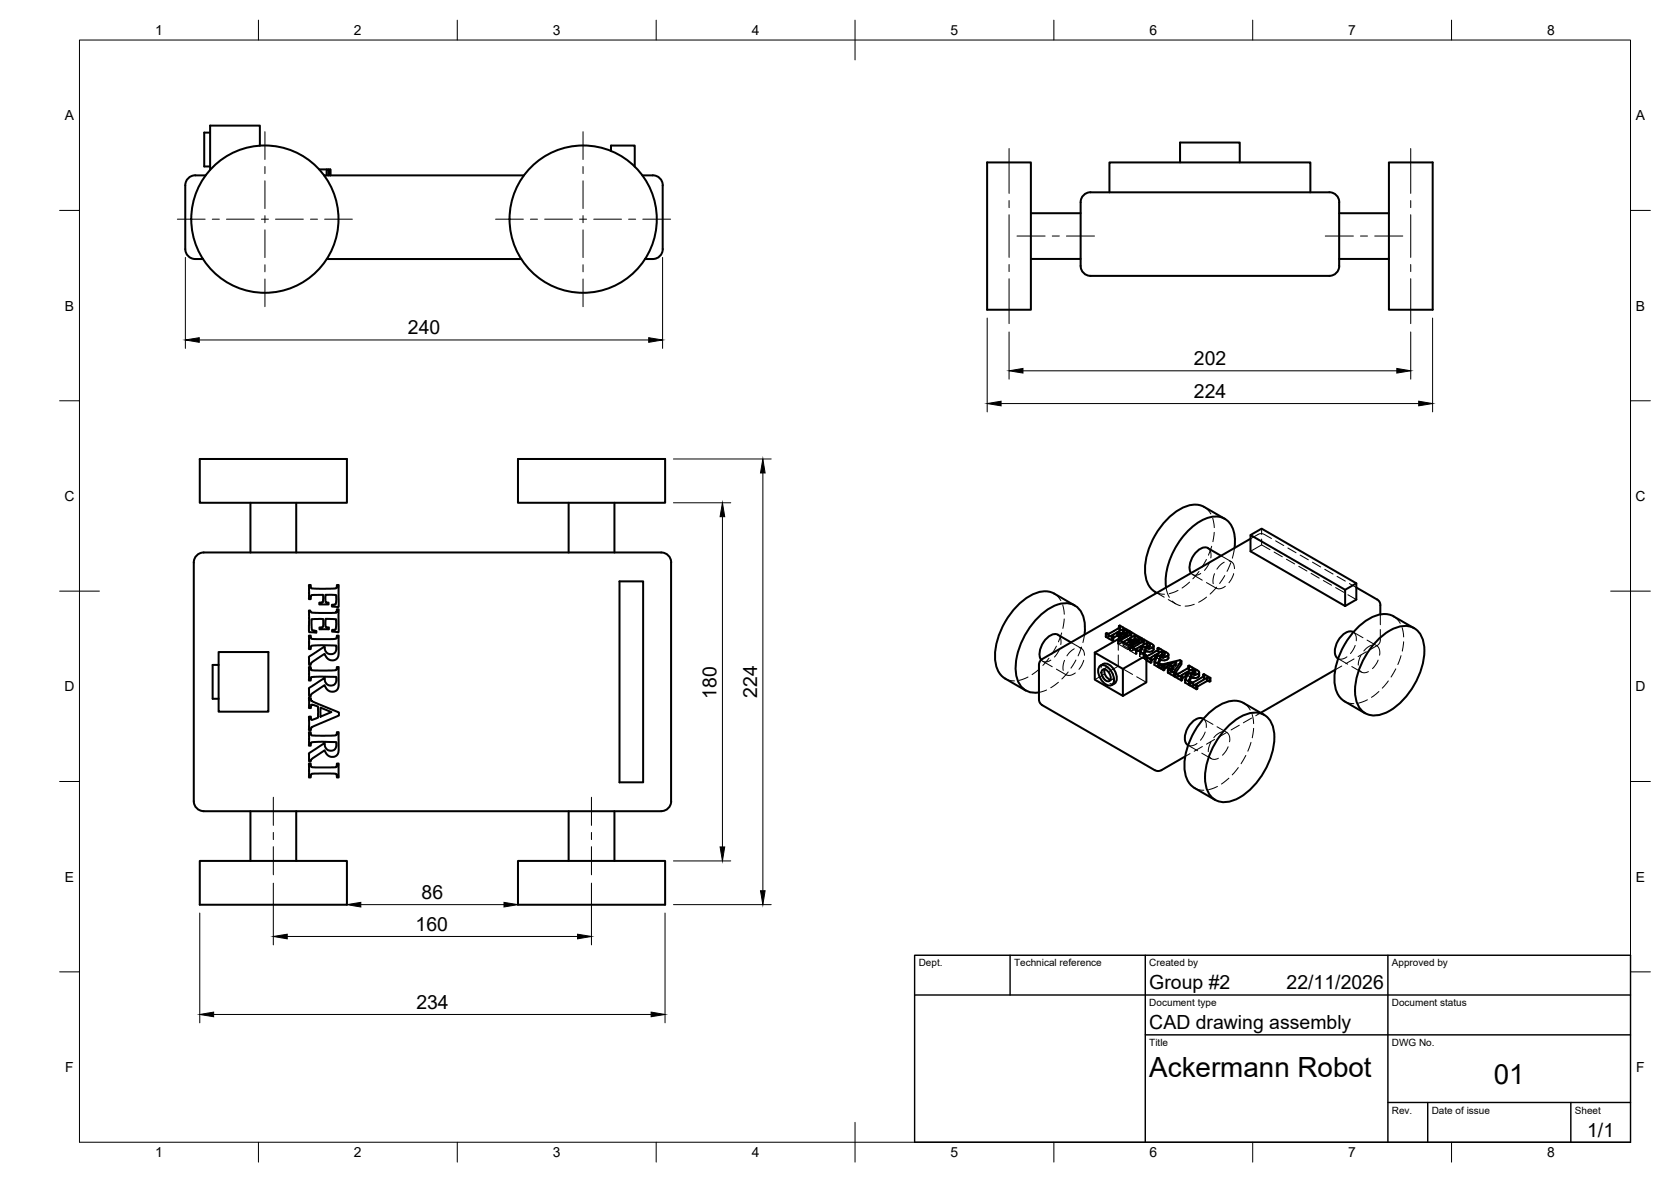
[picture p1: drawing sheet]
<svg xmlns="http://www.w3.org/2000/svg" width="420mm" height="297mm" viewBox="0 0 420 297" stroke-linecap="round" stroke-linejoin="round" font-family="sans-serif">
<!-- layer: Visible -->
<g fill="none" stroke="#000" stroke-width=".51">
<path d="M52.8 33.3h-1.4v8.5h1.4M65.3 36.6v-5h-12.5v11.1M153.6 38v-1.4h6v5.3M51.7 44.1a5 5 0 0 0-4.2 .5 2.5 2.5 0 0 0-.9 2v16a2.51 2.51 0 0 0 2.5 2.5h1.9M80.2 42.6h1.9M81.5 44.1h50.2M82.6 44.1v-1.5h.4v1.5M82.6 42.6h-.5v1.5M83 42.6l.1 1.5M161.5 44.1a5 5 0 0 1 4.2 .5 2.4 2.4 0 0 1 .9 2v16a2.51 2.51 0 0 1-2.5 2.5h-1.9M248.2 40.8h11v37h-11zM259.2 53.6h12.5"/>
<path d="M271.7 50.8a2.48 2.48 0 0 1 2.5-2.5h60a2.51 2.51 0 0 1 2.5 2.5M271.7 50.8v16a2.51 2.51 0 0 0 2.5 2.5h60a2.51 2.51 0 0 0 2.5-2.5v-16M279 48.3v-7.5h50.5v7.5M296.7 40.8v-5h15v5M336.7 53.6h12.5M349.2 40.8h11v37h-11zM82.2 65.1h48.8M259.2 65.1h12.5M336.7 65.1h12.5M50.2 115.3h37v11.1h-37zM130.2 115.3h37v11.1h-37zM63 126.4v12.4"/>
<path d="M74.5 126.4v12.4M143 126.4v12.4M154.5 126.4v12.4M303.7 137.8l3.3 1.9M303.7 137.7a2.73 2.73 0 0 0-3.1 1.2 4.7 4.7 0 0 0-1.1 5.1M308 130.4l-5.2-3a6.3 6.3 0 0 0-6.7 .9 19.2 19.2 0 0 0-8.2 15.4 5.9 5.9 0 0 0 2.6 5M310.4 137.7a7.1 7.1 0 0 0-2.3-7.2 6.4 6.4 0 0 0-6.7 .8 19.1 19.1 0 0 0-8.3 15.4l.1 .9M314.4 134.5l23.8 13.7v4.1l-23.8-13.8zM314.4 134.5l2.8-1.7 23.8 13.8v4.1l-2.8 1.6M314.4 135.4l-52.3 30.2-.7 .8-.2 .7v8.7l.2 .6 .4 .6 28.6 16.5 1 .3 .6-.3M77.7 147h.4l.2 .9 2 .1 4.2-.1 .2-.9h.5v4.6a.65 .65 0 0 1-.1 .9 .65 .65 0 0 1-.9 0l-.7-.1v-.4l.9-.1 .2-1.5a.73 .73 0 0 0-.2-.8 .73 .73 0 0 0-.9-.1h-1.7l.1 1.7 .7 .3v.4h-2.3v-.4l.9-.2v-1.8h-2.8l-.2 .2-.1 .9h-.4zM77.7 159.7h.4l.2 .8 1.3 .1 4.8-.1 .2-.1 .1-.7h.5v4.6l-.4 1.1-.7 .5-1.2-.1-.7-.5-.6-1-3.1 2.1-.3 .3-.1 .4h-.4v-2.1l3.8-2.5 .2 .1 .1 1 .5 .6 .6 .2 .9-.1 .6-.6 .2-1.2-.1-.3h-5.8l-.5 .2-.1 .7h-.4z"/>
<path d="M77.7 153.4l.3 .1a1.42 1.42 0 0 0 1.7 .5h4.6l.3-.2 .1-.7h.5v5.5a.38 .38 0 0 1-.3 .3 .38 .38 0 0 1-.4-.1l-1-.1v-.4l.9-.1 .1-1.9a.56 .56 0 0 0-.1-.7 .56 .56 0 0 0-.7 0l-1.3-.1a.38 .38 0 0 0-.5 0 .38 .38 0 0 0 0 .6v1.4l.8 .2v.4h-2.4v-.4l.9-.1 .1-1.1a.69 .69 0 0 0-.1-.9 .69 .69 0 0 0-.9-.1l-2 .1v1.7a.78 .78 0 0 0 .7 1.1l.5 .2v.4l-1.8-.1zM155.8 146.1h5.9v50.5h-5.9zM168.7 141.4v59.9M168.8 141.3a2.51 2.51 0 0 0-2.6-2.5h-115a2.51 2.51 0 0 0-2.5 2.6v59.9a2.51 2.51 0 0 0 2.5 2.5l115 .1a2.55 2.55 0 0 0 2.6-2.6M266 159.5l3.3 1.9M266 159.5a2.74 2.74 0 0 0-3.1 1.2 4.6 4.6 0 0 0-1.1 5.1M270.3 152.2l-5.2-3a6.3 6.3 0 0 0-6.7 .9 19.2 19.2 0 0 0-8.2 15.4 5.9 5.9 0 0 0 2.5 5l5.2 3M272.7 159.5a7.6 7.6 0 0 0-2.1-7.1 5.8 5.8 0 0 0-6.7 .5 19 19 0 0 0-8.5 16 4.9 4.9 0 0 0 5.8 5.1M278 159.2l1.7 1M279.5 159.8h.1M279.5 159.8l.4 .3v.8l-.2 .1M279.9 159.5l-.4 .3"/>
<path d="M280.9 158.9l-1 .6M281.2 159.9l.2 .1M281.2 159.1l-.3-.2v.9l-1 .5M281.3 158.7l-.1 .1 .8 .4 .4-.1 .3 .1v.8l-1.1 .7M281.3 158.7v.1M281.3 157.3l.4 .3M281.3 157.3l.3-.1 2.6 1.5v.8M281.3 157.3v.5M281.4 159.7l.3-.2-.5-.4v.8l-.3-.1M281.7 157.6l-2.9 1.7-.5-.2-.3 .1v.8l1.7 1 .2-1.5M281.7 157.6h.1M282.4 158.9l.7 .3"/>
<path d="M282.4 158.1l-1.1 .6M282.7 159.2l-1.1 .7v.8l-.2-.1v-.9l.2 .2M283.1 159l.3-.2a.27 .27 0 0 0 0-.3 .27 .27 0 0 0-.3-.1l-.7-.3v.8l-.5 .3M284 159.6l-.7 .3M284.1 158.7l-.8 .4v.8l-.2-.1v-.8l.2 .1M284.1 158.7v.8M284.2 158.7h-.1M284.2 159.5v-.5l.2-.2 2.7 1.6v.9l-.8 .4-.2-.2v-.8l.2 .1M284.2 159l.3 .2-.1 .1-2.7 1.6M285.3 159.7l-1.3 .7 .9 .5 .6-.1 .2 .1v.8l-1.1 .6M290.4 148.8l.5 .2M340.3 158.8v.1"/>
<path d="M340.3 158.8a2.93 2.93 0 0 0-3.4 1.5 4.6 4.6 0 0 0-.9 4.8l.4 .4M341 146.6l-2.8 1.6M341 147.6l5.2 3.1M346.3 150.6l.5 .5 .3 1M347.1 152.1v2.3M355.6 157.9l-5.2-3a6.3 6.3 0 0 0-6.7 .9 19.2 19.2 0 0 0-8.2 15.4 5.9 5.9 0 0 0 2.6 5l5.1 3M55 167.1h-1.5v8.5h1.5M55 163.9h12.5v14.9h-12.5zM77.7 167.6h.4l.3 .8 1.7 .1 4.4-.1 .2-.8h.5v4.6l-.2 .8-.4 .5-.8 .3-1-.1-.6-.5-.6-1-3.1 2-.3 .3-.1 .5h-.4v-1.7a.53 .53 0 0 1 .5-.7l3.3-2.2 .2 .1v.8l.5 .6 .7 .4 .9-.1 .6-.6 .1-1.5h-6l-.3 .2-.1 .7h-.4zM77.7 175.5h.5l.1 .6 .5 .3 6.4 2.6v.8l-6.2 2.7-.7 .3-.1 .7h-.5v-3.4h.5l.1 .8 1.7-.6v-1.2v-1.5l-1.6-.5-.2 .8h-.5zM80.6 177.8l2.7 1.2-2.7 1.1zM275.3 164l7 4.1v6.8l-7-4.1z"/>
<path d="M275.3 164l5.9-3.4 7 4.1M276.4 167.6a1.71 1.71 0 0 1 2.6 .5l.7 1.1a2.39 2.39 0 0 1-.2 3 2.59 2.59 0 0 1-2.9-1.9 3 3 0 0 1-.2-2.7zM277.2 168.4a1.43 1.43 0 0 1 1.9 1.1 1.27 1.27 0 0 1-.3 1.7 2.05 2.05 0 0 1-1.6-2.8zM277.4 166.9l-.7 .4M277.4 166.9a2.49 2.49 0 0 1 2.8 1.6 2.49 2.49 0 0 1 0 3.3M277.7 168.2a2.32 2.32 0 0 0 1.5 2.6M280.2 171.8l-.7 .4M282.3 168.1l5.9-3.4v6.8l-5.9 3.4M283.8 161.4v-.8l.9 .5-.4 .3v.5M283.8 160.6l-1.3 .7M284.3 161.7a.76 .76 0 0 0-1.2 0M284.3 161.4l.2 .1v.5"/>
<path d="M284.6 162l-.2-.1-.6 .2M284.6 162l-.6 .2M284.6 162v.6M284.7 160.8a.93 .93 0 0 1 1.4 .2M285.1 161.2l-.6 .3M285.3 160.5v-.8l1.1 .7-.3 .3M285.7 160.9l-.6 .3v.8M286.7 162.5l-1.1 .7M286.9 163.2l-.2 .6M286.9 163.2l-.2 .1M287.1 161.3v-.9l-.8 .4v.9M287.4 160.8l.2 .2"/>
<path d="M287.4 160.8l.2-.1 2 1.1 .5 .6-.2 .3-.6 .2h-1.3v.8l-.2 .7M287.4 160.8v.4M287.6 164.2l-.1 .1M287.6 164.2v.1M287.6 161l-2.8 1.7M287.6 161h.1M287.9 162.6l.5-.3v-.8l.7 .5-.1 .4-.5 .2-1.3-.2-.3 .8M288 162.9l-.4 1.3M288.2 165.1l1.1 .7M288.4 162.3l.4 .2M288.4 161.5l-1.7 1v.8l-.4 .2M288.8 162.5h.1"/>
<path d="M289.6 165.6l-.3 .2v.8l-1.1-.7M290.1 162.4v.9l-.4 .3-.5 .2-1.2-.1M290.4 164.6l-1.1 .7 .3 .3v.9l-.3 .1M290.6 165.3l-.3 1M290.6 165.3l-.2 .1M291.1 162.9l.2 .2M291.1 162.9l.2-.1 2 1.2 .5 .4-.1 .3-.5 .3h-1.4v.8l-.4 1M291.1 162.9v.5M291.3 166.6l.1 .1v.8l-.2 .1M291.3 166.4v.2M291.3 163.2l-2.6 1.6-.5 .1M291.3 163.1v.1"/>
<path d="M291.4 166.7l-.2 .1v.8l-.9-.5v-.8l.9 .5M291.4 167l1.1-.1 4.2-1 .4 .2v.8l-1.6 2.3M291.6 164.8l.6-.3v-.9l.6 .5v.3l-.6 .3-1.3-.1-.3 .7M291.8 165l-.5 1.4M292.2 164.5l.3 .1M292.2 163.6l-1.8 1v.8l-.8 .6M292.5 164.6h.1M292.8 167.9l.7-.1v-.9l1.3 .8-.5 .6-.4-.2-.3 .1M292.8 167.5l-.2 .1v.9l-1.2-.7v-.8l1.2 .6M293.5 167.8l.9 .4M293.5 166.9l-1 .3 .3 .3v.8l-.2 .2M293.8 164.5v.9l-.2 .3-.8 .3-1-.2"/>
<path d="M293.9 166.8l1.9-.4-.8 1zM295.1 167.4h-.2M295.5 169.3l1.6 .9M295.5 169l-.3 .1v.9l-1.6-1v-.8l1.6 .9M297.1 166.1l-1.9 2.6 .3 .3v.8l-.3 .2M298.2 169.1l-1.2 .7 .3 .3v.8l-.2 .1M298.3 169.8l-.3 .9M298.3 169.8l-.1 .1M298.8 167.4l.3 .2M298.8 167.4l.3-.1 2 1.2 .4 .4-.2 .4-.5 .3-1.3-.1v.8l-.4 .9M298.8 167.4v.4M299 170.8v.3"/>
<path d="M299 171.1l.1 .1v.8l-.1 .1M299.1 167.6l-2.8 1.7-.6-.1-.2 .1v.8l1.6 .9v-.8l.2-.1M299.1 167.6h.1M299.1 171.2l-.1 .1v.8l-1-.5v-.9l1 .6M299.2 171.4l.9 .5M299.3 169.2l.6-.3v-.8l.7 .5-.2 .4-.6 .2-1.2-.2-.3 .8M299.5 169.5l-.5 1.3M299.9 168.9l.3 .2M299.9 168.1l-1.7 1v.8l-.9 .5M300.2 169.1h.1M300.8 172.4l-.7-.5v.8M301.1 172.3l-.3 .1v.8"/>
<path d="M301.5 169v.8l-.3 .4-.6 .2-1.1-.1M302.5 170.1v-.6l.2-.1 1.6 .9 .1 .9-.9-.1-2.4 1.5M302.5 169.5l.4 .3M302.9 169.8l-2.8 1.7-.7-.2-.2 .1v.9l1.6 .9 .3-.1v-.8l-.4-.3M303.5 170.3l-2.8 1.7M304.1 170.5l-.6-.2v.9M304.4 170.4l-.3 .1v.8M317.9 179.6l-5.2-2.9a6.3 6.3 0 0 0-6.7 .9 19.2 19.2 0 0 0-8.2 15.4 5.9 5.9 0 0 0 2.6 5l5.1 3M335.7 168.3l-18.7 10.8M336.4 165.5h.1M346.5 160.8a10.4 10.4 0 0 1 7.3-3.5 4.9 4.9 0 0 1 4.3 4.9 18.5 18.5 0 0 1-9.9 17 5 5 0 0 1-7.4-4.3 18.7 18.7 0 0 1 5.7-14.1zM77.7 184h.4l.1 .6 .2 .2 2.1 .1 3.8-.1 .3-.1 .1-.7h.5v4.6l-.2 .7-.3 .5-.9 .4-.9-.1-.7-.5-.6-1-3.1 2-.3 .3-.1 .5h-.4v-1.7a.62 .62 0 0 1 .6-.8l3.2-2.1 .2 .1 .1 .9 .5 .6 .8 .3 .8-.2 .6-.6v-1.4h-6l-.3 .2-.1 .7h-.4z"/>
<path d="M77.7 191.9h.4l.2 .8 1 .2 5.2-.1 .1-.2 .1-.7h.5v3.5h-.5l-.2-.9-1.3-.1h-4.7l-.3 .2-.1 .8h-.4zM298 190.1l-6 3.5M298.7 187.3h.1M302.6 180.6a2.28 2.28 0 0 0-2.9 .9 4.8 4.8 0 0 0-1.4 5.4l.4 .4M308.8 182.5a10.4 10.4 0 0 1 7.3-3.4 4.9 4.9 0 0 1 4.3 4.9 18.5 18.5 0 0 1-9.9 17 5 5 0 0 1-7.4-4.3 18.7 18.7 0 0 1 5.7-14.2zM50.2 216.4h37v11h-37zM63 203.9v12.5M74.5 203.9v12.5M130.2 216.4h37v11h-37zM143 203.9v12.5M154.5 203.9v12.5"/>
<circle cx="66.6" cy="55.1" r="18.5"/>
<circle cx="146.6" cy="55.1" r="18.5"/>
</g>
<!-- layer: Hidden -->
<g fill="none" stroke="#000" stroke-width=".25">
<path d="M302.8 127.4l.9 .7 .8 1M303.7 137.8l.7 .7v1.7M304.7 137.3l-.9 2.2M304.9 130.2l.4 2.4M305.3 133.8l-.3 2.3M307 139.7l2.6 1.4M310.4 137.7l-.5 2.6M317.2 132.8v1.5M317.2 135.5v1.4M319.3 138.1l-2.1-1.2-2.8 1.6M319.7 135.3l-2-1.1-.6-.1-.6 .1-2.1 1.2M320.4 138.7l2 1.2"/>
<path d="M320.7 135.9l2.1 1.2M323.8 137.7l2.1 1.2M326.9 139.5l2.1 1.2M265.1 149.2l.9 .7 .7 1M266 159.5l.6 .8 .1 1.7M267 159.1l-.9 2.2M267.2 152l.4 2.4M267.6 155.5l-.3 2.4M272.7 159.5l-.4 2M278.3 159.1v.8l.4 .2M278.3 159.9l-.3 .1M279.5 159.8v.8"/>
<path d="M281.2 158.8v.8l.8 .4M281.3 158.8v.7M281.3 159.5l-.1 .1M281.3 158.1l.4 .3M281.3 157.8v.3M281.6 157.2v.8l2.5 1.6M281.6 158l-.3 .1M281.6 158.4l-2.9 1.7v-.8M281.6 157.6l.1 .8M281.7 157.6v.8M281.7 159.5v.8M281.9 159.2l-.6 .3"/>
<path d="M282 159.2l.1 .9M282.1 159.2v.9l.3-.2M282.4 159.1v.8l.3 .1M283.1 159.2l.4 .3M283.5 159.5l-.4 .3M283.5 158.7v.8M284.1 159.6h-.1M284.1 159.5v.1M284.2 159.5v.3M284.4 158.8v.9M284.5 159.2v.8M290.4 148.8l1.1 .4 1.3 .1"/>
<path d="M290.9 149l1.8 1.1M293.2 147.7l.3 1.3 .5 1.1M293.8 150.7l1.8 1.1M294.7 151.1l1.1 .7 1 .4M296.2 148.4l-2.2 .8M299.1 146.3l-1.9 1.5M299.5 144a1.74 1.74 0 0 0 2.4 .1M299.9 144.4l2.4 1.4M300.3 151.9l-2.3 .4M301.5 143.6l-1.6 1.9M303.3 140.6l-1.1 2M303.3 146.4l2.5 1.4"/>
<path d="M303.4 150.1l-2 1.3M304.1 141.4l-1.3 1.9M305.4 144.2l-.3 1.1v1.4M305.9 147.6l-1.6 1.7M307.8 141.3l-1 .7-.8 1M308 144.6l-1.3 2M308.1 147.3a2.1 2.1 0 0 1-2.4 .5M309.1 141a1.68 1.68 0 0 1 1.3 1.9M309.5 141.4l-1 2.2M310.2 144.2l-.5 1.2-.7 1M323.5 140.5l2 1.2M326.6 142.3l2 1.2"/>
<path d="M329.6 144.1l2.1 1.2M330 141.3l2.1 1.2M332.7 145.9l2.1 1.2M333.1 143.1l2.1 1.2M335.8 147.7l2.1 1.2M336.2 144.9l2.1 1.1M338.9 149.5l2.1 1.2M339.3 146.6l1.7 1M347.1 158.2l-.1 3.2-.5 .7-1.9 1.1M347.1 154.4v2.6M350.4 154.9l.9 .7 .8 1M352.6 157.7l.3 2.4"/>
<path d="M252.7 170.5l1.1 .5 1.3 .1M258.5 170.1l-2.2 .9M261.4 168.1l-1.9 1.4M261.8 165.8a1.79 1.79 0 0 0 2.4 .1M262.2 166.2l2.4 1.4M263.1 173.4l-1.9 .6M263.8 165.4l-1.6 1.8M265.6 162.4l-1.2 2M265.6 168.2l2.5 1.4M266.1 171.5l-1.9 1.3M266.4 163.1l-1.3 2M267.7 166l-.4 1.1v1.4"/>
<path d="M268.6 168.9l-1.6 1.7M269.3 161.4l2.6 1.5M270.1 163.1l-1 .7-.8 1M270.4 169.1a2.1 2.1 0 0 1-2.4 .4M270.5 165.9l-1.2 2M271.4 162.8a1.68 1.68 0 0 1 1.3 1.9M271.9 162.6l-.8 2.2M272.5 165.9l-.5 1.3-.7 1M276.9 169l.4 .9 .8 1.2M277.4 166.9l-.4 .4-.2 .6M277.7 168.2a.88 .88 0 0 1 .8-.4 .88 .88 0 0 1 .8 .5M277.7 169.4l-2.4 1.4"/>
<path d="M278 167.9l-.7 .4M279.1 171.8l.6 .1 .5-.1M279.5 160.6l.4 .3M279.7 170.8l-.8 .4M279.9 169.4a.93 .93 0 0 1-.7 1.4M279.9 160.3h.1M279.9 160.3l-.4 .3M279.9 160.1v.2M281.1 161l2.6 1.4v.9M281.2 164.6v2.8l-2.5 1.4M281.2 160.6v2.8M281.2 161.7v-.8l-.1 .1v.8"/>
<path d="M281.2 160.9l.4 .1v.8M281.4 160l.3 .3M281.7 160.3l-.3 .3M281.7 160.9l-.1 .1M282.3 168.1l2.5 1.4M282.4 162.2v-.8l1.3 .7v.8M282.5 161.3l-.1 .1M283.1 161.7l-.7 .5 .5 .3a1.03 1.03 0 0 0 1.5 .2l.1 .2a1.18 1.18 0 0 1-1.5 0l-1.9-1.1M283.7 162.1h.1M284 162.2l-.3 .2M284 162.7l.2-.1v.8l-.2 .1zM284 163.5l1.6 .9v-.8l.3-.1"/>
<path d="M284 162.7l1.6 .9M284 160.4v.8M284.2 163.4l.5 .1M284.3 161.7l.4 .3-.4 .2 .3 .1M284.3 161.9v.3M284.4 161.9v.8M284.5 162v.4M284.6 162.6v.2M284.6 161.2v.8M284.7 161.1v.9M284.7 160.8l-.7 .4 1 .6 .4-.2 .3 .1M284.8 162.7h-.1"/>
<path d="M285 160.9v.9M285.1 160.9v.8M285.5 160.8v.8M285.5 163.2v.8M285.6 163.2h.1M285.6 163.2v.9l.3 .2M285.6 163.3l.3 .2v.8l-.3 .1M285.8 170.1l2.4 1.4M286.1 161l.4 .3-.4 .2M286.3 163.5l-.7 .6M286.5 160.5v.8M286.7 163.8l-.2 .3"/>
<path d="M287.1 161.3l-2.7-1.6-.2 .1 .3 .2-.2 .2-2.6 1.5-.6 .1M287.2 163.2l-.7 1.8v-.9l1 .6M287.2 162.4v.8h.1M287.3 162.4v.8l.4 .2h1l.4-.5M287.4 161.6l.2 .2M287.4 161.2v.4M287.5 164.3l.2 1.1-.2 .1M287.5 164.4v.8M287.6 160.7v.8l2.1 1.2 .4 .5M287.6 165l.1 .4M287.6 164.3v.7M287.6 161.5l-.2 .1"/>
<path d="M287.6 161.9l-2.8 1.6-.1-.8-.5-.1M287.6 161v.9zM287.6 161v.8M287.7 164.6l-.2 .1v.8l-1-.5M287.8 164.8l.2-.1v.8l-.2 .2zM287.8 165.7l.4 .2M287.8 164.8l.4 .3M287.8 164.4l-.2 .6M287.9 162.6l-1 .6M288 165.5l.4 .2M288 164.7l.2 .2M288.8 162.5l.3 .4"/>
<path d="M289.1 162.1v.8M289.3 165.4v.8l.3-.2M289.3 165.4v.8l.3 .3M290.9 165.4l-.6 1.7M290.9 164.6v.8h.1M291 164.5v.9l.3 .1h1l.6-.5M291.1 163.7l.2 .3v-.8v.9l-2.9 1.6v-.8M291.1 163.4v.3M291.3 162.8v.8l2.2 1.3 .3 .4M291.3 163.6l-.2 .1M291.3 166.5v.8M291.4 166.8l-.1 .4 .1 .3"/>
<path d="M291.6 164.8l-1 .5M291.7 166.8v.8l.3 .2M291.7 167.6l-.3 .2M292.5 164.6l.4 .4M292.5 167.3v.8M292.5 168.1l.3 .2M292.8 167.9l-.3 .2M292.9 164.2v.9M293.9 168.1v.8l.2 .2h.3l.4-.6M293.9 168.9l-.3 .1M293.9 166.8v.8l1.1 .7M294.8 167.7v.8l-.4-.3"/>
<path d="M294.9 167.4l-1 .2M295.2 169.6l.3 .2M295.2 168.8v.8M295.5 169.2l-.3 .4M295.7 169.2v.8l.5 .1M295.7 170l-.2 .1M295.8 167.2l-.8 1.1v-.9M295.8 167.2l-.7 .2M295.8 166.4v.8M296.7 166.7l-4.6 1.1-.1-.8M296.7 165.9v.8l.4 .2M297.3 170.4l-.3 .3v-.9v.9l.3 .2"/>
<path d="M298.6 169.8l-.6 1.8M298.6 169v.8h.1M298.7 169v.8l.4 .2h.9l.6-.5M298.8 168.2l.3 .2M298.8 167.8v.4M299 171v.8M299 167.3v.8l2.3 1.3 .2 .4M299 171.6l.1 .4M299 168.1l-.2 .1M299 171.1v.5M299 168.5l-2.8 1.6v-.8M299 167.6l.1 .8"/>
<path d="M299.1 167.6v.8M299.1 171.2l-.1 .4M299.3 169.2l-1 .6M299.4 171.3v.8M300.2 169.1l.4 .4M300.6 168.7v.8M300.7 172v.8M301.1 172.6l-.4 .2 .4 .3M302.5 170.1v.2M302.7 169.4v.8M302.9 169.8v.8M304.4 171.2l-1.7-1-.2 .1 .4 .4-1.4 .8-1.5 .8-.6-.2-.2 .2"/>
<path d="M312.7 176.7l.9 .7 .8 1M314.8 179.5l.4 2.3M317 179.1l-1.3 .8M337.4 167.4l-1.7 .9M338.1 176.2l1.1 .5 1.2 .1M338.7 165.1l-1.3 .5-1-.1 2.5 1.4M339.9 167.5l2.4 1.4M340.5 165.6l-2.1 1.2M340.7 162.2l-1.1 2M341.8 168.4a1.55 1.55 0 0 0 2.3 .4M342.2 164.7l-.6 1.5-.1 .9M342.7 160.3l-2.4-1.5 .4 .5 .3 .7v1"/>
<path d="M343.6 163.8l-2.1 1.2M343.7 160.9l2.4 1.3M343.8 175.9l-2.2 .8M345 162.1l-1.1 .5-1 1M346.2 162.3l.4 .4 .3 .7v1.3M346.5 165.9l-.4 .8-1 1.3M346.7 173.8l-1.9 1.4M349.1 171.1l-1.5 1.8M351 168.1l-1.2 2M352.3 164.8l-.8 2.2M352.9 161.3l-.3 2.3M299.2 189.4l-1.2 .7"/>
<path d="M300.3 198l1.1 .5 1.3 .1M301 186.8l-1.3 .6-1-.1 2.4 1.4M302.2 189.3l2.4 1.4M302.3 187.6l-2 1.2M302.5 180.6l.5 .5 .3 .6v1.1M302.6 180.6l2.4 1.4M303 184l-1.2 2M304.1 190.1a1.58 1.58 0 0 0 2.2 .4M304.5 186.4l-.6 1.5-.1 1M305.4 185.8l-2 1.2M306 182.6l2.4 1.4M306.1 197.6l-2.2 .9"/>
<path d="M306.5 185.2l2-1.1 .7 1v1.3M307.3 183.9l-1.1 .5-1 1M308.8 187.7l-.4 .8-1 1.3M309 195.6l-1.9 1.4M311.4 192.9l-1.6 1.8M311.6 182.3l-2.1 1.1M313.2 189.9l-1.1 2M314.6 186.5l-.8 2.3M314.7 180.5l-2.1 1.1M315.2 183l-.3 2.4"/>
</g>
<!-- layer: BORDER -->
<g fill="none" stroke="#000" stroke-width=".25">
<path d="M20 10.1h390v276.9h-390zM65 5.1v5M115 5.1v5M165 5.1v5M215 5.1v10M265 5.1v5M315 5.1v5M365 5.1v5M15 52.9h5M410 52.9h5M15 100.7h5M410 100.7h5"/>
<path d="M15 148.6h10M405 148.6h10M15 196.4h5M410 196.4h5M15 244.2h5M410 244.2h5M65 287v5M115 287v5M165 287v5M215 282.1v9.9M265 287v5M315 287v5"/>
<path d="M365 287v5"/>
</g>
<!-- layer: TITLEBLOCK -->
<path d="M230 240.1h180v46.9h-180zM230 250h180M254 240.1v9.9M288 240.1v46.9M349 240.1v46.9M288 260.1h122M349 277.1h61M359 277.1v9.9M395 277.1v9.9" fill="none" stroke="#000" stroke-width=".36"/>
<!-- layer: Smart Centers -->
<g fill="none" stroke="#000" stroke-width=".25">
<path d="M66.6 33.1v7M146.6 33.1v7M253.7 37.3v11.3M354.7 37.3v11.3M44.6 55.1h7M53.4 55.1h1.8M56.9 55.1h7M65.7 55.1h1.8M66.6 41.9v1.7M66.6 45.4v7M66.6 54.2v1.8M66.6 57.8v6.9"/>
<path d="M69.3 55.1h7M78.1 55.1h1.7M81.6 55.1h7M124.6 55.1h7M133.4 55.1h1.7M136.9 55.1h7M145.7 55.1h1.8M146.6 41.9v1.7M146.6 45.4v7M146.6 54.2v1.8M146.6 57.8v6.9M149.3 55.1h7"/>
<path d="M158.1 55.1h1.7M161.6 55.1h7M253.7 50.4v1.8M253.7 54v10.7M255.7 59.3h7.1M264.6 59.3h1.8M268.1 59.3h7.1M333.2 59.3h7.1M342.1 59.3h1.8M345.7 59.3h7M354.7 50.4v1.8M354.7 54v10.7"/>
<path d="M66.6 66.5v1.8M66.6 70.1v7M146.6 66.5v1.8M146.6 70.1v7M253.7 66.5v1.7M253.7 70v11.3M354.7 66.5v1.7M354.7 70v11.3M68.7 200.3v7.1M68.7 209.2v1.8M68.7 212.8v7M148.7 200.3v7.1"/>
<path d="M148.7 209.2v1.8M148.7 212.8v7"/>
</g>
<!-- layer: FD_Dimensions -->
<g fill="none" stroke="#000" stroke-width=".25">
<path d="M46.6 64.7v22.9M166.6 64.7v22.9M248.2 79.9v23.6M360.2 79.9v23.6M50.1 85.4h113M253.7 83.4v11.9M257.2 93.2h94M354.7 83.4v11.9M169.3 115.3h24.6M191.8 118.9v104.9M251.7 101.4h105M169.3 126.4h14.4"/>
<path d="M181.7 129.8v83M169.3 216.4h14.4M50.2 229.5v27.5M68.7 221.9v15.6M72.2 235.3h73M90.7 227.3h36M148.7 221.9v15.6M167.2 229.5v27.5M169.3 227.3h24.6M53.7 254.9h110"/>
</g>
<g fill="#000" stroke="#000" stroke-width=".25">
<path d="M46.6 85.4l3.5-.5v1.1zM163.1 84.9l3.5 .5-3.5 .6zM253.7 93.2l3.5-.6v1.2zM351.2 92.6l3.5 .6-3.5 .6zM191.8 115.3l.6 3.6h-1.2zM248.2 101.4l3.5-.6v1.2zM356.7 100.8l3.5 .6-3.5 .6zM181.7 126.4l.5 3.4h-1.1zM181.1 212.8h1.1l-.5 3.6zM68.7 235.3l3.5-.5v1.1zM87.2 227.3l3.5-.5v1.1zM126.7 226.8l3.5 .5-3.5 .6z"/>
<path d="M145.2 234.8l3.5 .5-3.5 .6zM191.2 223.8h1.2l-.6 3.5zM50.2 254.9l3.5-.6v1.2zM163.7 254.3l3.5 .6-3.5 .6z"/>
</g>
<g font-size="7">
<text x="289" y="270.6">Ackermann Robot</text>
<text x="375.6" y="272.3">01</text>
</g>
<g font-size="4.9">
<text x="102.6" y="84">240</text>
<text x="300.2" y="91.7">202</text>
<text x="300.2" y="100">224</text>
<text x="180.2" y="175.6" transform="rotate(-90 180.2 175.6)">180</text>
<text x="190.4" y="175.4" transform="rotate(-90 190.4 175.4)">224</text>
<text x="106" y="225.9">86</text>
<text x="104.5" y="233.9">160</text>
<text x="289" y="248.5">Group #2</text>
<text x="323.5" y="248.5">22/11/2026</text>
<text x="104.7" y="253.5">234</text>
<text x="289" y="258.6">CAD drawing assembly</text>
<text x="399.1" y="285.7">1/1</text>
</g>
<g font-size="3.5">
<text x="39" y="8.8">1</text>
<text x="89" y="8.8">2</text>
<text x="139" y="8.8">3</text>
<text x="189" y="8.8">4</text>
<text x="239" y="8.8">5</text>
<text x="289" y="8.8">6</text>
<text x="339" y="8.8">7</text>
<text x="389" y="8.8">8</text>
<text x="16.3" y="30.2">A</text>
<text x="411.3" y="30.2">A</text>
<text x="16.3" y="78">B</text>
<text x="411.3" y="78">B</text>
<text x="16.2" y="125.9">C</text>
<text x="411.2" y="125.9">C</text>
<text x="16.2" y="173.7">D</text>
<text x="411.2" y="173.7">D</text>
<text x="16.3" y="221.6">E</text>
<text x="411.3" y="221.6">E</text>
<text x="16.4" y="269.4">F</text>
<text x="411.4" y="269.4">F</text>
<text x="39" y="290.8">1</text>
<text x="89" y="290.8">2</text>
<text x="139" y="290.8">3</text>
<text x="189" y="290.8">4</text>
<text x="239" y="290.8">5</text>
<text x="289" y="290.8">6</text>
<text x="339" y="290.8">7</text>
<text x="389" y="290.8">8</text>
</g>
<g font-size="2.5">
<text x="231" y="242.9">Dept.</text>
<text x="255" y="242.9">Technical reference</text>
<text x="289" y="242.9">Created by</text>
<text x="350" y="242.9">Approved by</text>
<text x="289" y="252.8">Document type</text>
<text x="350" y="252.8">Document status</text>
<text x="289" y="262.9">Title</text>
<text x="350" y="262.9">DWG No.</text>
<text x="350" y="279.9">Rev.</text>
<text x="360" y="279.9">Date of issue</text>
<text x="396" y="279.9">Sheet</text>
</g>
</svg>
